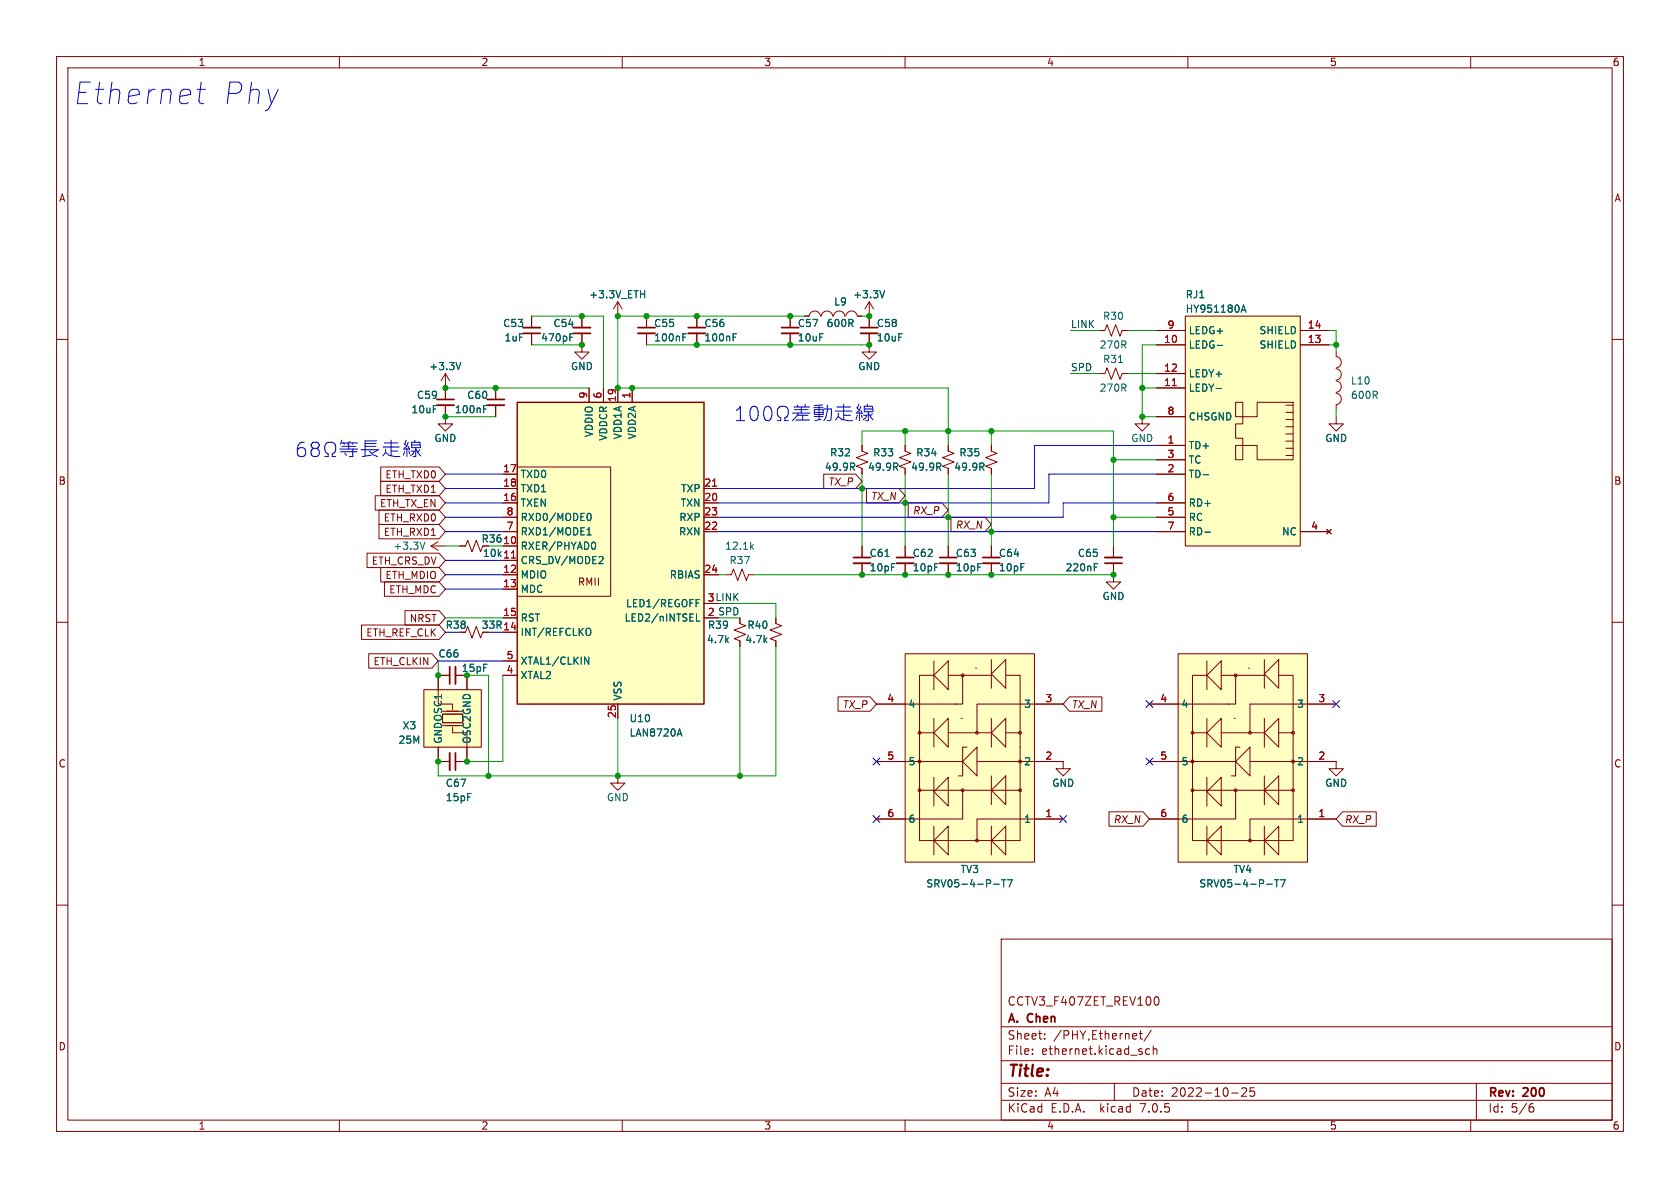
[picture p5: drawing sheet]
<svg xmlns="http://www.w3.org/2000/svg" width="297mm" height="210mm" viewBox="0 0 297 210" stroke-linecap="round" stroke-linejoin="round" font-family="sans-serif">
<g fill="none" stroke="#840000" stroke-width=".18">
<path d="M10 10h277v190h-277zM12 12h273v186h-273zM60 10v2M110 10v2M160 10v2M210 10v2M260 10v2M10 60h2M102.9 55.9v2M102.9 58.9v2.1M114.3 55.9v2M114.3 58.9v2.1"/>
<path d="M285 60h2M104.1 68.6v2.5M106.7 68.6v2.5M109.2 68.6v2.5M111.8 68.6v2.5M152.4 78.7v1.1l1 .3-2 .8 2 .8-2 .7 1 .4v1M167.6 78.7v1.1l1.1 .3-2.1 .8 2.1 .8-2.1 .7 1 .4v1M76.2 96.5h2.5M76.2 96.5l1.3 .8M77.5 95.8l-1.3 .7M81.3 96.5h1l.4-1 .7 2 .8-2 .8 2 .3-1M88.9 96.5h2.5"/>
<path d="M88.9 99.1h2.5M88.9 88.9h2.5M88.9 83.8h2.5M88.9 86.4h2.5M88.9 94h2.5M88.9 91.4h2.5M91.4 82.6h16.5v22.8h-16.5M124.5 88.9h2.5M124.5 86.4h2.5M124.5 94h2.5M124.5 91.4h2.5M10 110h2"/>
<path d="M77.5 119.4h2M80.5 119.4h2M88.9 101.6h2.5M88.9 104.1h2.5M88.9 111.8h2.5M88.9 109.2h2.5M88.9 119.4h2.5M88.9 116.8h2.5M124.5 101.6h2.5M124.5 109.2h2.5M124.5 106.7h2.5M128.3 101.6h1l.4-1 .7 2 .8-2 .8 2 .3-1h1"/>
<path d="M285 110h2M109.2 124.5v2.5M188 134.6v1.3h1.2l-1.2 1.3-1.3-1.3h1.3M10 160h2M285 160h2M177 166h108v32h-108zM204.2 176.3l.2-.1a.81 .81 0 0 1 .6 .6 .81 .81 0 0 1-.3 .8h-.5M60 198v2M110 198v2M160 198v2M177 194.5h108M177 191.5h108"/>
<path d="M177 187.5h108M177 181.5h108M182.5 186.3v.1M182.5 185.5v.1M184.7 183.6v.1M184.7 182.8v.1M197 191.5v3M200.7 182.7l.3 .4-.8 .1M200.9 183.6l-.2 .1M201.4 182.7h.6M201.6 182.2v1.3l.4 .2M203.2 185.5l-.4-.1-.3 .3v.4l.2 .2h.5"/>
<path d="M203.5 182.1l-1.3 2M203.9 185.5l.2-.1 .4 .1v.9M203.9 184.9v1.5M210 198v2M217.7 193.2h1.2M219.5 192.4l.6-.1 .2 .1 .1 .3-.9 1.1h.9M221.7 192.3h-.7v.7l.2-.1h.5l.1 .3-.1 .5-.2 .1-.5-.1M260 198v2M261 191.5v6.5M270.5 195.7h.4l.3 .3-.2 .5h-.5M271 195.1l-.5 .1"/>
</g>
<path d="M101.3 57.9h3.1M112.8 58.9h3M80.5 117.9v3" fill="none" stroke="#840000" stroke-width=".33"/>
<path d="M101.3 58.9h3.1M112.8 57.9h3M79.5 117.9v3" fill="none" stroke="#840000" stroke-width=".3"/>
<g fill="none" stroke="#006464" stroke-width=".18">
<path d="M100.7 59h.6M120.7 59h.6M75.1 95.8l-.4 1.3M103.8 94.6h.7M103.8 93.7l.3-.4v1.3M104 90.8l.1-.1a.68 .68 0 0 1 .4 .7 .68 .68 0 0 1-.4 .6h-.1M104.9 95.8a.68 .68 0 0 1 .4 .7 .68 .68 0 0 1-.4 .6M106.4 98.4l.2 .2v.3l-.8 .7h.8M132.8 96.6l.4 .5M133.2 96.3l-.5 .4M150.7 82.5l.4 .6M151 82v.4"/>
<path d="M165.9 82.5l.4 .6M166.3 82v.4M103.4 116.1l.7 1.3v-1.3M104.1 111.1h.2a.81 .81 0 0 1-.2 1.2M123.1 106h.6M123.1 108.5v1.3h.6M119.8 129.8h.6M120.1 128.8l.5 1.3"/>
</g>
<g fill="#ffffc2" stroke="#ffffc2" stroke-width=".18">
<path d="M91.4 71.1h33.1v53.4h-33.1z"/>
<path d="M160 115.6h22.9v36.8h-22.9z"/>
</g>
<path d="M91.4 71.1h33.1v53.4h-33.1z" fill="none" stroke="#840000" stroke-width=".25"/>
<path d="M90.4 98.6h.7M126 85.9h.7" fill="none" stroke="#a90000" stroke-width=".18"/>
<g fill="#ffffc2">
<path d="M165.1 148.6l2.5-2.5v5z"/>
<path d="M165.1 139.9l2.5-2.5v5.1z"/>
<path d="M165.1 129.5l2.5-2.5v5.1z"/>
<path d="M165.1 119.4l2.5-2.6v5.1z"/>
<path d="M170.2 134.6l2.5-2.5v5.1z"/>
<path d="M175.3 148.6l2.5-2.5v5z"/>
<path d="M175.3 139.7l2.5-2.5v5z"/>
<path d="M175.3 129.5l2.5-2.5v5.1z"/>
<path d="M175.3 119.1l2.5-2.5v5.1z"/>
</g>
<g fill="none" stroke="#840000" stroke-width=".18">
<path d="M94 55.9v2M94 58.9v2.1M109.2 53.3l-.7 1.3M109.2 53.3v2.6M109.2 53.3l.8 1.3M139.7 55.9v2M139.7 58.9v2.1M142.2 55.9h.8M143 55.9a1.01 1.01 0 0 1 1-.9 1.01 1.01 0 0 1 1.1 .9M145.2 55.9a1.01 1.01 0 0 1 1-.9 1.01 1.01 0 0 1 1 .9M147.3 55.9a1.01 1.01 0 0 1 1-.9 1.01 1.01 0 0 1 1.1 .9M149.5 55.9a1.01 1.01 0 0 1 1-.9 1.01 1.01 0 0 1 1.1 .9"/>
<path d="M151.6 55.9h.8M153.7 58.9v3.3h1.2l-1.2 1.3-1.3-1.3h1.3M153.7 53.3v4.6M153.7 53.3l-.8 1.3M153.7 53.3l.7 1.3M194.3 58.4h1l.4-1 .8 2 .7-2 .8 2 .4-1h1M78.7 71.6v3.3h1.3l-1.3 1.3-1.2-1.3h1.2M78.7 66l-.7 1.3M78.7 66v4.6M78.7 66l.8 1.3M87.6 68.6v2M87.6 71.6v2.1"/>
<path d="M102.9 61v1.2h1.2l-1.2 1.3-1.3-1.3h1.3M160 78.7v1.1l1 .3-2 .8 2 .8-2 .7 1 .4v1M175.3 78.7v1.1l1 .3-2.1 .8 2.1 .8-2.1 .7 1.1 .4v1M201.9 73.7v1.2h1.3l-1.3 1.3-1.2-1.3h1.2M152.4 96.5v2.1M152.4 99.6v2M160 96.5v2.1M160 99.6v2M167.6 96.5v2.1M167.6 99.6v2M175.3 96.5v2.1M175.3 99.6v2"/>
<path d="M196.8 99.6v3.3h1.3l-1.3 1.2-1.2-1.2h1.2M196.8 96.5v2.1M130.8 109.2v1l1 .4-2 .8 2 .7-2 .8 1 .4v1M137.2 109.2v1l1 .4-2.1 .8 2.1 .7-2.1 .8 1.1 .4v1M160 115.6h22.9v36.8h-22.9zM165.1 119.4h-2.5v10.1M165.1 119.4l2.5-2.6v5.1zM165.1 116.8v5.1M167.6 119.4h7.7M170.2 119.4v5.1h-15.3M172.5 118.1h.1M175.3 119.1l2.5-2.5v5.1z"/>
<path d="M175.3 116.6v5.1M177.8 119.4h2.5v10.1M77.5 134.6h2M80.5 134.6h2M109.2 137.2v1.2h1.3l-1.3 1.3-1.3-1.3h1.3M154.9 134.6h15.3M162.6 139.7h17.7M165.1 129.5h-2.5v19.1h17.7v-19.1h-2.5M165.1 139.9l2.5-2.5v5.1zM165.1 129.5l2.5-2.5v5.1zM165.1 127v5.1M165.1 137.4v5.1"/>
<path d="M167.6 129.5h7.7M168.9 124.5h.1M169.9 127h.1M170.2 139.7v5.1h-15.3M170.2 134.6l2.5-2.5v5.1zM170.9 132.1h-.7v5.1h-.8M172.7 134.6h15.3M175.3 139.7l2.5-2.5v5zM175.3 129.5l2.5-2.5v5.1zM175.3 127v5.1M175.3 137.2v5M188 124.5h-15.3v5"/>
<path d="M165.1 148.6l2.5-2.5v5zM165.1 146.1v5M175.3 148.6l2.5-2.5v5zM175.3 146.1v5M188 144.8h-15.3v3.8"/>
<circle cx="170.2" cy="119.4" r=".25"/>
<circle cx="162.6" cy="139.7" r=".25"/>
<circle cx="162.6" cy="134.6" r=".25"/>
<circle cx="162.6" cy="129.5" r=".25"/>
<circle cx="170.2" cy="139.7" r=".25"/>
<circle cx="172.7" cy="129.5" r=".25"/>
<circle cx="180.3" cy="129.5" r=".25"/>
<circle cx="180.3" cy="139.7" r=".25"/>
<circle cx="180.3" cy="134.6" r=".25"/>
<circle cx="172.7" cy="148.6" r=".25"/>
</g>
<g fill="none" stroke="#006464" stroke-width=".18">
<path d="M113.2 52h.8M114 51.4v1.2M156.4 51.4l-.4 1.2M81.5 64.1l-.5 1.2M85.5 71.7h.6M158.3 82.5l.4 .6M158.7 82v.4M173.5 82.5l.5 .6M173.9 82v.4M193.5 99.6h.6M175.7 156.3h1M177.1 155.5h.7"/>
<path d="M177.4 155.5v1.3M178.1 155.5h.8l-.5 1.3"/>
</g>
<path d="M92.5 57.9h3M138.2 58.9h3M152.1 58.9h3.1M77.2 71.6h3.1M86.1 71.6h3.1M150.9 99.6h3M158.5 99.6h3M166.1 99.6h3.1M173.7 99.6h3.1M195.3 98.6h3.1M79.5 133.1v3" fill="none" stroke="#840000" stroke-width=".33"/>
<path d="M92.5 58.9h3M138.2 57.9h3M152.1 57.9h3.1M77.2 70.6h3.1M86.1 70.6h3.1M150.9 98.6h3M158.5 98.6h3M166.1 98.6h3.1M173.7 98.6h3.1M195.3 99.6h3.1M80.5 133.1v3" fill="none" stroke="#840000" stroke-width=".3"/>
<path d="M208.3 115.6h22.8v36.8h-22.8z" fill="#ffffc2" stroke="#ffffc2" stroke-width=".18"/>
<g fill="#ffffc2">
<path d="M215.9 146.1v5l-2.5-2.5z"/>
<path d="M215.9 137.4v5.1l-2.5-2.6z"/>
<path d="M213.4 129.5l2.5-2.5v5.1z"/>
<path d="M213.4 119.4l2.5-2.6v5.1z"/>
<path d="M218.4 134.6l2.6-2.5v5.1z"/>
<path d="M223.5 148.6l2.6-2.5v5z"/>
<path d="M223.5 139.7l2.6-2.5v5z"/>
<path d="M223.5 129.5l2.6-2.5v5.1z"/>
<path d="M223.5 119.1l2.6-2.5v5.1z"/>
</g>
<g fill="none" stroke="#840000" stroke-width=".18">
<path d="M236.2 73.7v1.2h1.3l-1.3 1.3-1.3-1.3h1.3M208.3 115.6h22.8v36.8h-22.8zM213.4 119.4h-2.6v10.1M213.4 119.4l2.5-2.6v5.1zM213.4 116.8v5.1M215.9 119.4h7.6M218.4 119.4v5.1h-15.2M220.7 118.1h.1M223.5 119.1l2.6-2.5v5.1zM223.5 116.6v5.1M226.1 119.4h2.5v10.1M203.2 134.6h15.2"/>
<path d="M210.8 139.7h17.8M213.4 129.5h-2.6v19.1h17.8v-19.1h-2.5M213.4 129.5l2.5-2.5v5.1zM213.4 127v5.1M213.4 137.4v5.1M215.9 137.4v5.1l-2.5-2.6zM215.9 129.5h7.6M217.2 124.5h.1M218.2 127h.1M218.4 139.7v5.1h-15.2M218.4 134.6l2.6-2.5v5.1zM219.2 132.1h-.8v5.1h-.7"/>
<path d="M221 134.6h15.2v1.3h1.3l-1.3 1.3-1.3-1.3h1.3M223.5 139.7l2.6-2.5v5zM223.5 129.5l2.6-2.5v5.1zM223.5 127v5.1M223.5 137.2v5M236.2 124.5h-15.2v5M213.4 146.1v5M215.9 146.1v5l-2.5-2.5zM223.5 148.6l2.6-2.5v5zM223.5 146.1v5M236.2 144.8h-15.2v3.8"/>
<circle cx="218.4" cy="119.4" r=".25"/>
<circle cx="210.8" cy="139.7" r=".25"/>
<circle cx="210.8" cy="134.6" r=".25"/>
<circle cx="210.8" cy="129.5" r=".25"/>
<circle cx="218.4" cy="139.7" r=".25"/>
<circle cx="221" cy="129.5" r=".25"/>
<circle cx="228.6" cy="139.7" r=".25"/>
<circle cx="228.6" cy="134.6" r=".25"/>
<circle cx="228.6" cy="129.5" r=".25"/>
<circle cx="221" cy="148.6" r=".25"/>
</g>
<path d="M223.9 156.3h1M225.3 155.5h.8M225.7 155.5v1.3M226.4 155.5h.8l-.5 1.3" fill="none" stroke="#006464" stroke-width=".18"/>
<g fill="#ffffc2" stroke="#ffffc2" stroke-width=".18">
<path d="M209.5 55.9h20.4v40.6h-20.4z"/>
<path d="M218.4 78.7h1.3v2.6h-1.3z"/>
<path d="M218.4 71.1h1.3v2.6h-1.3z"/>
</g>
<path d="M218.4 74.9h1.3v-1.2h2.5v-2.6h6.4v10.2h-6.4v-2.6h-2.5v-1.2h-1.3z" fill="#ffffc2"/>
<g fill="none" stroke="#840000" stroke-width=".18">
<path d="M123.2 55.9v2M123.2 58.9v2.1M204.5 58.4h5M209.5 55.9h20.4v40.6h-20.4zM229.9 58.4h5M194.3 66h1l.4-1 .8 2.1 .7-2.1 .8 2.1 .4-1.1h1M204.5 78.7h5M204.5 61h5M204.5 68.6h5M204.5 66h5M204.5 73.7h5M218.4 78.7h1.3v2.6h-1.3z"/>
<path d="M218.4 71.1h1.3v2.6h-1.3zM218.4 74.9h1.3v-1.2h2.5v-2.6h6.4v10.2h-6.4v-2.6h-2.5v-1.2h-1.3zM227.3 72.9h1.3M227.3 79.3h1.3M227.3 78h1.3M227.3 76.7h1.3M227.3 75.4h1.3M227.3 74.2h1.3M227.3 71.6h1.3M229.9 61h5M236.2 63a1.01 1.01 0 0 1 .9 1 1.01 1.01 0 0 1-.9 1M236.2 65.2a1.01 1.01 0 0 1 .9 1 1.01 1.01 0 0 1-.9 1"/>
<path d="M236.2 67.3a1.01 1.01 0 0 1 .9 1 1.01 1.01 0 0 1-.9 1M236.2 69.5a1.01 1.01 0 0 1 .9 1 1.01 1.01 0 0 1-.9 1M236.2 62.2v.8M236.2 71.6v.8M204.5 83.8h5M204.5 81.3h5M204.5 94h5M204.5 91.4h5M204.5 88.9h5M227.3 80.5h1.3M229.9 94h5M234.6 93.6l.7 .8"/>
<path d="M235.3 93.6l-.7 .8"/>
</g>
<path d="M129.6 59h.6M219.4 55.2l.4-1.3 .5 1.3M219.5 54.8h.6M215 68.7h1M215.2 61.1h.9M212.7 83.9h1M213 94.1h1" fill="none" stroke="#006464" stroke-width=".18"/>
<path d="M207.3 68.2h.7" fill="none" stroke="#a90000" stroke-width=".18"/>
<path d="M121.7 58.9h3" fill="none" stroke="#840000" stroke-width=".33"/>
<path d="M121.7 57.9h3" fill="none" stroke="#840000" stroke-width=".3"/>
<path d="M74.9 121.9h10.2v10.2h-10.2z" fill="#ffffc2" stroke="#ffffc2" stroke-width=".18"/>
<path d="M78.2 126.2h3.6v1.6h-3.6z" fill="#ffffc2"/>
<g fill="none" stroke="#840000" stroke-width=".18">
<path d="M94 55.9v2M94 58.9v2.1M102.9 55.9v2M102.9 58.9v2.1M114.3 55.9v2M114.3 58.9v2.1M123.2 55.9v2M123.2 58.9v2.1M139.7 55.9v2M139.7 58.9v2.1M142.2 55.9h.8M151.6 55.9h.8"/>
<path d="M153.7 55.9v2M153.7 58.9v2.1M204.5 58.4h5M229.9 58.4h5M78.7 68.6v2M78.7 71.6v2.1M87.6 68.6v2M87.6 71.6v2.1M104.1 68.6v2.5M106.7 68.6v2.5M109.2 68.6v2.5M111.8 68.6v2.5"/>
<path d="M152.4 78.7v1.1M160 78.7v1.1M167.6 78.7v1.1M175.3 78.7v1.1M204.5 78.7h5M204.5 61h5M204.5 68.6h5M204.5 66h5M204.5 73.7h5M229.9 61h5M64.9 97.8h12.7l1.1 1.3-1.1 1.2h-12.7zM66.3 87.6h11.3l1.1 1.3-1.1 1.3h-11.3z"/>
<path d="M67 90.2h10.6l1.1 1.2-1.1 1.3h-10.6zM67 92.7h10.6l1.1 1.3-1.1 1.3h-10.6zM67.3 82.5h10.3l1.1 1.3-1.1 1.3h-10.3zM67.3 85.1h10.3l1.1 1.3-1.1 1.2h-10.3zM81.3 96.5h1M88.9 96.5h2.5M88.9 99.1h2.5M88.9 88.9h2.5M88.9 83.8h2.5M88.9 86.4h2.5M88.9 94h2.5M88.9 91.4h2.5"/>
<path d="M124.5 88.9h2.5M124.5 86.4h2.5M124.5 94h2.5M124.5 91.4h2.5M145.6 83.8h5.7l1.1 1.3-1.1 1.3h-5.7zM152.4 82.8v1M152.4 96.5v2.1M152.4 99.6v2M153.2 86.4h5.7l1.1 1.2-1.1 1.3h-5.7zM160 82.8v1M160 96.5v2.1M160 99.6v2"/>
<path d="M160.6 88.9h5.9l1.1 1.3-1.1 1.2h-5.9zM167.6 82.8v1M167.6 96.5v2.1M167.6 99.6v2M168.1 91.4h6l1.2 1.3-1.2 1.3h-6zM175.3 82.8v1M175.3 96.5v2.1M175.3 99.6v2M196.8 96.5v2.1M196.8 99.6v2M204.5 88.9h5M204.5 83.8h5"/>
<path d="M204.5 94h5M204.5 91.4h5M204.5 81.3h5M229.9 94h5M234.6 93.6l.7 .8M235.3 93.6l-.7 .8M63.9 110.5h13.7l1.1 1.3-1.1 1.2h-13.7zM65.2 115.6h11.2l1.1 1.2-1.1 1.3h-11.2zM67.3 100.3h10.3l1.1 1.3-1.1 1.3h-10.3zM68 102.9h9.6l1.1 1.2-1.1 1.3h-9.6zM71.6 107.9h6l1.1 1.3-1.1 1.3h-6zM79.5 119.4h-2v5.1h2.5v1"/>
<path d="M80.5 119.4h2v2.5M82.3 111.8l.4-1.1 .7 2.1 .8-2.1 .8 2.1 .3-1M88.9 101.6h2.5M88.9 104.1h2.5M88.9 111.8h2.5M88.9 109.2h2.5M88.9 119.4h2.5M88.9 116.8h2.5M124.5 101.6h2.5M124.5 109.2h2.5M124.5 106.7h2.5M130.8 109.2v1"/>
<path d="M130.8 113.3v1M137.2 109.2v1M137.2 113.3v1M74.9 121.9h10.2v10.2h-10.2zM77.5 132.1v2.5h2M78.2 126.2h3.6v1.6h-3.6M78.2 126.2h3.6v1.6h-3.6zM78.2 125.7h3.6M78.2 128.3h3.6M80 128.5v1h2.5v5.1h-2M109.2 124.5v2.5M148.2 123.2h5.6l1.1 1.3-1.1 1.2h-5.6z"/>
<path d="M154.9 134.6h5.1M154.9 124.5h5.1M182.9 134.6h5.1M182.9 124.5h5.1M189.1 123.2h5.7v2.5h-5.7l-1.1-1.2zM203.2 134.6h5.1M203.2 124.5h5.1M231.1 134.6h5.1M231.1 124.5h5.1M154.9 144.8h5.1M182.9 144.8h5.1M196.1 143.5h6l1.1 1.3-1.1 1.3h-6z"/>
<path d="M203.2 144.8h5.1M231.1 144.8h5.1M237.3 143.5h6v2.6h-6l-1.1-1.3z"/>
</g>
<g fill="none" stroke="#0000c2" stroke-width=".18">
<path d="M34.9 15.8h1.4M35.6 14.5l-.4 3.3 .1 .3 .3 .2h.4M53.8 78.2a1.01 1.01 0 0 0-1.2 1.1v.9l.2 .4 .7 .1 .4-.2 .1-.9-.2-.3-.7-.2-.5 .5M55.5 79.3a.55 .55 0 0 1-.5-.6 .55 .55 0 0 1 .5-.5h.5a.55 .55 0 0 1 .4 .5 .55 .55 0 0 1-.4 .6M55.5 79.3l-.5 .4v.5l.5 .5h.5l.4-.5v-.5l-.4-.4M55.5 79.3h.5M60.1 79.4h3.1M60.2 79.9h2.9M60.4 78.3h1.1M60.4 78.9h2.5M60.4 77.8l-.2 .7M60.7 78.3l.2 .2"/>
<path d="M61.6 78.5v.9M61.8 78.3h1.4M61.9 78.1l-.5 .4M62.4 79.4v1.3h-.6M62.4 78.3v.2M63.8 79.5h3.2M64.5 78.9h2M64.5 78.4h2M65.3 79.7l.6 .6 .8 .4M66.6 77.9h-2.1v2.7M66.7 79.6l-.9 .5M67.7 79h2.9"/>
<path d="M67.9 78.3h2.5M68.2 80l.6 .5 1.1 .2h.8M68.2 79.4v.6M68.2 80l-.5 .6M69.1 77.8v2.8M69.3 79.7h1.1M71.3 79.4h1.1M71.4 78.4l.5 .5M71.6 79.7l-.3 .8M71.8 77.8l-.2 .7M71.9 79.3v1.4M71.9 78.9l-.5 .4"/>
<path d="M72.2 78.9l.2 .6M72.2 78.2l-.3 .7M72.3 79.7l.1 .5M72.7 79.7h.6l-.3 .5-.5 .4M72.8 78.7h1.4M73.4 77.8l-.1 .4M73.5 79.1v1.6h-.5M73.5 79.4l.8 1.2M74.2 79.1h-1.4v-.9h1.4l.1 .9M74.2 79.5l-.3 .4M130.2 74.4h1.4M130.2 72.5l.7-.7v2.6"/>
<path d="M132.8 72.1a.61 .61 0 0 1 .7-.3 .61 .61 0 0 1 .4 .5 1.49 1.49 0 0 1-.5 2.1 .65 .65 0 0 1-.7-.5 2.17 2.17 0 0 1 .1-1.8zM135.4 71.9a.6 .6 0 0 1 .9 .4 1.49 1.49 0 0 1-.4 2.1 .65 .65 0 0 1-.8-.5 1.98 1.98 0 0 1 .3-2zM137.4 74.4h.6v-.5a1.08 1.08 0 0 1-.5-1.5 1.08 1.08 0 0 1 1.5-.5 1.17 1.17 0 0 1-.2 2v.5h.6M140.1 73h3.1M140.3 71.9h2.8M140.4 72.4h2.5M140.7 74.2h2.4M140.9 71.6l.2 .3M141.1 73.4h1.8M141.2 73l-1.1 1.4M141.7 71.9v1.1M141.9 73.4v.8"/>
<path d="M142.4 71.5l-.1 .4M143.8 72.1h1.7M144 72.4h1.5v.9h-1.5zM144 72.9h1.5M144 73.6h1.5M144.8 71.7v2.4M145.2 74.1l-1.1 .3M145.4 71.6l-1.4 .1M145.6 72.3h1.4l-.1 2.1M146.3 74.4h.4M146.3 71.6v1.1l-.3 1.1-.4 .6M147.7 72.7h2.9"/>
<path d="M147.9 71.9h2.5M148.2 73.6l.6 .5 1.1 .3h.8M148.2 73v.6M148.2 73.6l-.5 .6M149.2 71.5v2.7M149.3 73.4h1.1M151.3 73h1.1M151.5 72.1l.4 .4M151.6 73.4l-.3 .7M151.8 71.5l-.2 .7M151.9 72.9v1.5M151.9 72.5l-.4 .4"/>
<path d="M152.2 72.5l.2 .7M152.2 71.8l-.3 .7M152.3 73.4l.1 .5M152.7 73.4h.6l-.3 .5-.5 .3M152.8 72.3h1.4M153.4 71.5l-.1 .3M153.5 72.8v1.6h-.5M153.5 73l.9 1.2M154.2 72.8h-1.4v-1h1.4l.2 1M154.2 73.2l-.3 .3M57.4 80.7h.6v-.5a1.08 1.08 0 0 1-.5-1.5 1.08 1.08 0 0 1 1.5-.4 1.17 1.17 0 0 1-.3 1.9v.5h.6M60.9 80.1l.4 .4"/>
<path d="M65.6 80.5l-1.5 .2"/>
</g>
<g fill="none" stroke="#00f" stroke-width=".18">
<path d="M204.5 78.7h-21.6v7.7h-55.9M78.7 86.4h10.2M78.7 91.4h10.2M78.7 88.9h10.2M78.7 83.8h10.2M78.7 94h10.2M78.7 99.1h10.2M127 94h77.5M204.5 88.9h-16.5v2.5h-61M204.5 83.8h-19.1v5.1h-58.4M77.5 116.8h11.4M78.7 104.1h10.2"/>
<path d="M78.7 101.6h10.2"/>
</g>
<g fill="none" stroke="#009600" stroke-width=".18">
<path d="M94 55.9h12.7v12.7M142.2 55.9h-33v12.7h58.4v10.1M152.4 55.9h1.3M189.2 58.4h5.1M199.4 58.4h5.1M234.9 58.4h1.3v3.8M78.7 73.7h8.9M78.7 68.6h25.4M94 61h8.9M114.3 61h39.4M152.4 78.7v-2.5h44.4v20.3M160 76.2v2.5"/>
<path d="M175.3 76.2v2.5M189.2 66h5.1M199.4 66h5.1M201.9 68.6h2.6M204.5 61h-2.6v12.7h2.6M234.9 61h1.3M236.2 72.4v1.3M78.7 96.5h2.6M86.4 96.5h2.5M152.4 83.8v12.7M160 83.8v12.7M167.6 83.8v12.7"/>
<path d="M175.3 83.8v12.7M196.8 81.3h7.7M196.8 91.4h7.7M77.5 116.8v2.6M78.7 109.2h10.2M82.5 119.4h3.9v17.8M88.9 119.4v15.2h-6.4M127 101.6h1.3M127 106.7h10.2v2.5M127 109.2h3.8M130.8 114.3v22.9M133.3 101.6h63.5"/>
<path d="M137.2 114.3v22.9h-59.7v-2.6M109.2 127v10.2"/>
</g>
<path d="M154.3 134l1.2 1.2M155.5 134l-1.2 1.2M202.6 123.9l1.2 1.2M202.6 134l1.2 1.2M203.8 123.9l-1.2 1.2M203.8 134l-1.2 1.2M235.6 123.9l1.2 1.2M236.8 123.9l-1.2 1.2M154.3 144.2l1.2 1.2M155.5 144.2l-1.2 1.2M187.4 144.2l1.2 1.2M188.6 144.2l-1.2 1.2" fill="none" stroke="#000084" stroke-width=".18"/>
<g fill="none" stroke="#006464" stroke-width=".18">
<path d="M100.7 59h.6M113.2 52h.8M114 51.4v1.2M120.7 59h.6M129.6 59h.6M156.4 51.4l-.4 1.2M219.4 55.2l.4-1.3 .5 1.3M219.5 54.8h.6M81.5 64.1l-.5 1.2M85.5 71.7h.6M215 68.7h1M215.2 61.1h.9"/>
<path d="M103.8 94.6h.7M103.8 93.7l.3-.4v1.3M104 90.8l.1-.1a.68 .68 0 0 1 .4 .7 .68 .68 0 0 1-.4 .6h-.1M104.9 95.8a.68 .68 0 0 1 .4 .7 .68 .68 0 0 1-.4 .6M106.4 98.4l.2 .2v.3l-.8 .7h.8M150.7 82.5l.4 .6M151 82v.4M158.3 82.5l.4 .6M158.7 82v.4M165.9 82.5l.4 .6M166.3 82v.4M173.5 82.5l.5 .6"/>
<path d="M173.9 82v.4M193.5 99.6h.6M212.7 83.9h1M213 94.1h1M103.4 116.1l.7 1.3v-1.3M104.1 111.1h.2a.81 .81 0 0 1-.2 1.2M123.1 106h.6M123.1 108.5v1.3h.6M119.8 129.8h.6M120.1 128.8l.5 1.3M175.7 156.3h1M177.1 155.5h.7"/>
<path d="M177.4 155.5v1.3M178.1 155.5h.8l-.5 1.3M223.9 156.3h1M225.3 155.5h.8M225.7 155.5v1.3M226.4 155.5h.8l-.5 1.3"/>
</g>
<path d="M207.3 68.2h.7M90.4 98.6h.7M126 85.9h.7" fill="none" stroke="#a90000" stroke-width=".18"/>
<g fill="#009600" stroke="#009600" stroke-width=".18">
<circle cx="114.3" cy="55.9" r=".46"/>
<circle cx="123.2" cy="61" r=".46"/>
<circle cx="123.2" cy="55.9" r=".46"/>
<circle cx="153.7" cy="55.9" r=".46"/>
<circle cx="139.7" cy="55.9" r=".46"/>
<circle cx="139.7" cy="61" r=".46"/>
<circle cx="78.7" cy="68.6" r=".46"/>
<circle cx="78.7" cy="73.7" r=".46"/>
<circle cx="153.7" cy="61" r=".46"/>
<circle cx="102.9" cy="55.9" r=".46"/>
<circle cx="109.2" cy="55.9" r=".46"/>
<circle cx="109.2" cy="68.6" r=".46"/>
<circle cx="111.8" cy="68.6" r=".46"/>
<circle cx="102.9" cy="61" r=".46"/>
<circle cx="87.6" cy="68.6" r=".46"/>
<circle cx="160" cy="88.9" r=".46"/>
<circle cx="160" cy="101.6" r=".46"/>
<circle cx="152.4" cy="101.6" r=".46"/>
<circle cx="152.4" cy="86.4" r=".46"/>
<circle cx="167.6" cy="101.6" r=".46"/>
<circle cx="175.3" cy="101.6" r=".46"/>
<circle cx="175.3" cy="94" r=".46"/>
<circle cx="196.8" cy="101.6" r=".46"/>
<circle cx="77.5" cy="119.4" r=".46"/>
<circle cx="109.2" cy="137.2" r=".46"/>
<circle cx="86.4" cy="137.2" r=".46"/>
<circle cx="130.8" cy="137.2" r=".46"/>
<circle cx="82.5" cy="134.6" r=".46"/>
<circle cx="77.5" cy="134.6" r=".46"/>
<circle cx="196.8" cy="91.4" r=".46"/>
<circle cx="201.9" cy="73.7" r=".46"/>
<circle cx="201.9" cy="68.6" r=".46"/>
<circle cx="196.8" cy="81.3" r=".46"/>
<circle cx="236.2" cy="61" r=".46"/>
<circle cx="160" cy="76.2" r=".46"/>
<circle cx="167.6" cy="76.2" r=".46"/>
<circle cx="167.6" cy="91.4" r=".46"/>
<circle cx="175.3" cy="76.2" r=".46"/>
</g>
<g font-size="5.3" fill="#0000c2">
<text x="12.7" y="18.8">Ethernet</text>
<text x="38.8" y="18.8">Phy</text>
</g>
<text font-size="2.8" fill="#840000" x="178" y="190.8">Title:</text>
<g font-size="2.1" fill="#840000">
<text x="178" y="177.9">CCTV3_F407ZET_REV100</text>
<text x="178" y="183.9">Sheet:</text>
<text x="178" y="181.1">A.</text>
<text x="181.6" y="181.1">Chen</text>
<text x="186.2" y="183.9">/PHY,Ethernet/</text>
<text x="178" y="186.6">File:</text>
<text x="184" y="186.6">ethernet.kicad_sch</text>
<text x="178" y="196.8">KiCad</text>
<text x="178" y="194">Size:</text>
<text x="184.6" y="194">A4</text>
<text x="185.7" y="196.8">E.D.A.</text>
<text x="194.4" y="196.8">kicad</text>
<text x="200" y="194">Date:</text>
<text x="201.5" y="196.8">7.0.5</text>
<text x="206.9" y="194">2022-10-25</text>
<text x="263" y="194.2">Rev:</text>
<text x="263" y="196.8">Id:</text>
<text x="267" y="196.8">5/6</text>
<text x="269.2" y="194.2">200</text>
</g>
<g font-size="1.8" fill="#840000">
<text x="35" y="11.8">1</text>
<text x="85" y="11.8">2</text>
<text x="135" y="11.8">3</text>
<text x="185" y="11.8">4</text>
<text x="235" y="11.8">5</text>
<text x="285" y="11.8">6</text>
<text x="10.4" y="35.8">A</text>
<text x="285.4" y="35.8">A</text>
<text x="10.3" y="85.8">B</text>
<text x="67.1" y="89.8">ETH_TX_EN</text>
<text x="68.1" y="84.7">ETH_TXD0</text>
<text x="68.1" y="87.3">ETH_TXD1</text>
<text x="146.4" y="86">TX_P</text>
<text x="154" y="88.5">TX_N</text>
<text x="285.3" y="85.8">B</text>
<text x="67.8" y="92.4">ETH_RXD0</text>
<text x="67.8" y="94.9">ETH_RXD1</text>
<text x="161.4" y="91.1">RX_P</text>
<text x="168.9" y="93.6">RX_N</text>
<text x="65.7" y="100">ETH_CRS_DV</text>
<text x="85.1" y="96.1">R36</text>
<text x="68.1" y="102.5">ETH_MDIO</text>
<text x="68.8" y="105.1">ETH_MDC</text>
<text x="102.1" y="103.7">RMII</text>
<text x="64.7" y="112.7">ETH_REF_CLK</text>
<text x="72.4" y="110.1">NRST</text>
<text x="78.7" y="111.3">R38</text>
<text x="85.1" y="111.3">33R 14</text>
<text x="66" y="117.8">ETH_CLKIN</text>
<text x="149" y="125.4">TX_P</text>
<text x="189.4" y="125.4">TX_N</text>
<text x="10.3" y="135.8">C</text>
<text x="285.3" y="135.8">C</text>
<text x="196.9" y="145.7">RX_N</text>
<text x="237.6" y="145.7">RX_P</text>
<text x="10.3" y="185.8">D</text>
<text x="285.3" y="185.8">D</text>
<text x="35" y="199.8">1</text>
<text x="85" y="199.8">2</text>
<text x="135" y="199.8">3</text>
<text x="185" y="199.8">4</text>
<text x="235" y="199.8">5</text>
<text x="285" y="199.8">6</text>
</g>
<g font-size="1.8" fill="#006464">
<text x="104.1" y="52.9">+3.3V_ETH</text>
<text x="150.8" y="52.9">+3.3V</text>
<text x="209.6" y="52.9">RJ1</text>
<text x="88.9" y="58">C53</text>
<text x="97.8" y="58">C54</text>
<text x="115.6" y="58">C55</text>
<text x="124.5" y="58">C56</text>
<text x="141" y="58">C57</text>
<text x="146.1" y="58">600R</text>
<text x="147.4" y="54.2">L9</text>
<text x="154.9" y="58">C58</text>
<text x="194.9" y="56.7">R30</text>
<text x="209.6" y="55.4">HY951180A</text>
<text x="210.1" y="59.2">LEDG+</text>
<text x="222.6" y="59.2">SHIELD</text>
<text x="75.8" y="65.6">+3.3V</text>
<text x="89.1" y="60.5">1uF</text>
<text x="95.6" y="60.5">470pF</text>
<text x="100.9" y="65.6">GND</text>
<text x="115.6" y="60.5">100nF</text>
<text x="124.5" y="60.5">100nF</text>
<text x="141" y="60.5">10uF</text>
<text x="151.7" y="65.6">GND</text>
<text x="154.9" y="60.5">10uF</text>
<text x="194.3" y="61.8">270R</text>
<text x="194.9" y="64.3">R31</text>
<text x="210.1" y="61.8">LEDG-</text>
<text x="222.6" y="61.8">SHIELD</text>
<text x="73.6" y="70.7">C59</text>
<text x="82.5" y="70.7">C60</text>
<text x="194.3" y="69.4">270R</text>
<text x="210.1" y="69.4">LEDY-</text>
<text x="210.1" y="66.9">LEDY+</text>
<text x="238.8" y="68.1">L10</text>
<text x="238.8" y="70.7">600R</text>
<text x="72.7" y="73.2">10uF</text>
<text x="80.4" y="73.2">100nF</text>
<text x="105" y="77.3" transform="rotate(-90 105 77.3)">VDDIO</text>
<text x="107.5" y="77.9" transform="rotate(-90 107.5 77.9)">VDDCR</text>
<text x="110" y="77.7" transform="rotate(-90 110 77.7)">VDD1A</text>
<text x="112.6" y="77.7" transform="rotate(-90 112.6 77.7)">VDD2A</text>
<text x="210.1" y="74.5">CHSGND</text>
<text x="76.7" y="78.3">GND</text>
<text x="145.8" y="83.4">49.9R</text>
<text x="146.7" y="80.8">R32</text>
<text x="153.4" y="83.4">49.9R</text>
<text x="154.3" y="80.8">R33</text>
<text x="161" y="83.4">49.9R</text>
<text x="161.9" y="80.8">R34</text>
<text x="168.6" y="83.4">49.9R</text>
<text x="169.5" y="80.8">R35</text>
<text x="199.9" y="78.3">GND</text>
<text x="210.1" y="79.6">TD+</text>
<text x="210.1" y="82.1">TC</text>
<text x="234.2" y="78.3">GND</text>
<text x="91.9" y="89.7">TXEN</text>
<text x="91.9" y="84.6">TXD0</text>
<text x="91.9" y="87.2">TXD1</text>
<text x="120.3" y="89.7">TXN</text>
<text x="120.4" y="87.2">TXP</text>
<text x="210.1" y="84.6">TD-</text>
<text x="210.1" y="89.7">RD+</text>
<text x="91.9" y="94.8">RXD1/MODE1</text>
<text x="91.9" y="92.3">RXD0/MODE0</text>
<text x="120" y="94.8">RXN</text>
<text x="120.1" y="92.3">RXP</text>
<text x="210.1" y="92.3">RC</text>
<text x="210.1" y="94.8">RD-</text>
<text x="226.6" y="94.8">NC</text>
<text x="69.5" y="97.3">+3.3V</text>
<text x="85.3" y="98.6">10k 11</text>
<text x="88.9" y="96.3">10</text>
<text x="91.9" y="97.3">RXER/PHYAD0</text>
<text x="91.9" y="99.9">CRS_DV/MODE2</text>
<text x="128.1" y="97.3">12.1k</text>
<text x="128.9" y="99.9">R37</text>
<text x="153.7" y="98.6">C61</text>
<text x="153.7" y="101.2">10pF</text>
<text x="161.3" y="98.6">C62</text>
<text x="161.3" y="101.2">10pF</text>
<text x="168.9" y="98.6">C63</text>
<text x="168.9" y="101.2">10pF</text>
<text x="176.5" y="98.6">C64</text>
<text x="176.5" y="101.2">10pF</text>
<text x="188.3" y="101.2">220nF</text>
<text x="190.5" y="98.6">C65</text>
<text x="91.9" y="102.4">MDIO</text>
<text x="91.9" y="105">MDC</text>
<text x="110.6" y="107.5">LED1/REGOFF</text>
<text x="118.4" y="102.4">RBIAS</text>
<text x="194.9" y="106.2">GND</text>
<text x="91.9" y="112.6">INT/REFCLKO</text>
<text x="91.9" y="110">RST</text>
<text x="110.4" y="110">LED2/nINTSEL</text>
<text x="124.9" y="113.9">4.7k</text>
<text x="125.1" y="111.3">R39</text>
<text x="131.7" y="113.9">4.7k</text>
<text x="132.1" y="111.3">R40</text>
<text x="77.5" y="116.4">C66</text>
<text x="91.9" y="117.7">XTAL1/CLKIN</text>
<text x="91.9" y="120.2">XTAL2</text>
<text x="110" y="124" transform="rotate(-90 110 124)">VSS</text>
<text x="160.5" y="125.3">4</text>
<text x="181" y="125.3">3</text>
<text x="208.8" y="125.3">4</text>
<text x="229.3" y="125.3">3</text>
<text x="70.4" y="131.6">25M</text>
<text x="71.1" y="129.1">X3</text>
<text x="78.3" y="131.6" transform="rotate(-90 78.3 131.6)">GND</text>
<text x="78.3" y="127.6" transform="rotate(-90 78.3 127.6)">OSC1</text>
<text x="83.4" y="131.6" transform="rotate(-90 83.4 131.6)">OSC2 GND</text>
<text x="111.2" y="127.8">U10</text>
<text x="111.2" y="130.4">LAN8720A</text>
<text x="160.5" y="135.4">5</text>
<text x="181" y="135.4">2</text>
<text x="208.8" y="135.4">5</text>
<text x="229.3" y="135.4">2</text>
<text x="78.7" y="139.3">C67</text>
<text x="78.7" y="141.8">15pF</text>
<text x="107.2" y="141.8">GND</text>
<text x="186" y="139.3">GND</text>
<text x="234.2" y="139.3">GND</text>
<text x="160.5" y="145.6">6</text>
<text x="181" y="145.6">1</text>
<text x="208.8" y="145.6">6</text>
<text x="229.3" y="145.6">1</text>
<text x="169.8" y="154.5">TV3</text>
<text x="218" y="154.5">TV4</text>
<text x="163.7" y="157">SRV05-4-P-T7</text>
<text x="212" y="157">SRV05-4-P-T7</text>
</g>
<g font-size="1.8" fill="#0f0f0f">
<text x="189.2" y="58.1">LINK</text>
<text x="189.2" y="65.7">SPD</text>
<text x="125.1" y="106.4">3 LINK</text>
<text x="125.1" y="109">2 SPD</text>
</g>
<g font-size="1.8" fill="#a90000">
<text x="206.3" y="58.2">9</text>
<text x="231.1" y="58.2">14</text>
<text x="205.7" y="60.7">10</text>
<text x="205.7" y="65.8">12</text>
<text x="231.1" y="60.7">13</text>
<text x="103.9" y="70.5" transform="rotate(-90 103.9 70.5)">9</text>
<text x="106.4" y="70.5" transform="rotate(-90 106.4 70.5)">6</text>
<text x="109" y="71.1" transform="rotate(-90 109 71.1)">19</text>
<text x="111.5" y="70.5" transform="rotate(-90 111.5 70.5)">1</text>
<text x="205.7" y="68.3">11</text>
<text x="206.3" y="73.4">8</text>
<text x="88.9" y="83.6">17</text>
<text x="206.3" y="78.5">1</text>
<text x="206.3" y="83.6">2</text>
<text x="206.3" y="81">3</text>
<text x="88.9" y="88.6">16</text>
<text x="88.9" y="86.1">18</text>
<text x="124.5" y="88.6">20</text>
<text x="124.5" y="86.1">21</text>
<text x="206.3" y="88.6">6</text>
<text x="89.5" y="93.7">7</text>
<text x="89.5" y="91.2">8</text>
<text x="124.5" y="93.7">22</text>
<text x="124.5" y="91.2">23</text>
<text x="206.3" y="91.2">5</text>
<text x="206.3" y="93.7">7</text>
<text x="231.7" y="93.7">4</text>
<text x="88.9" y="101.3">12</text>
<text x="124.5" y="101.3">24</text>
<text x="88.9" y="103.9">13</text>
<text x="125.1" y="106.4">3</text>
<text x="88.9" y="109">15</text>
<text x="125.1" y="109">2</text>
<text x="89.5" y="119.1">4</text>
<text x="89.5" y="116.6">5</text>
<text x="156.8" y="124.2">4</text>
<text x="184.8" y="124.2">3</text>
<text x="205.1" y="124.2">4</text>
<text x="233" y="124.2">3</text>
<text x="109" y="127" transform="rotate(-90 109 127)">25</text>
<text x="156.8" y="134.4">5</text>
<text x="184.8" y="134.4">2</text>
<text x="205.1" y="134.4">5</text>
<text x="233" y="134.4">2</text>
<text x="156.8" y="144.5">6</text>
<text x="184.8" y="144.5">1</text>
<text x="205.1" y="144.5">6</text>
<text x="233" y="144.5">1</text>
</g>
<text font-size="1.8" fill="#009600" x="81.6" y="118.9">15pF</text>
</svg>
